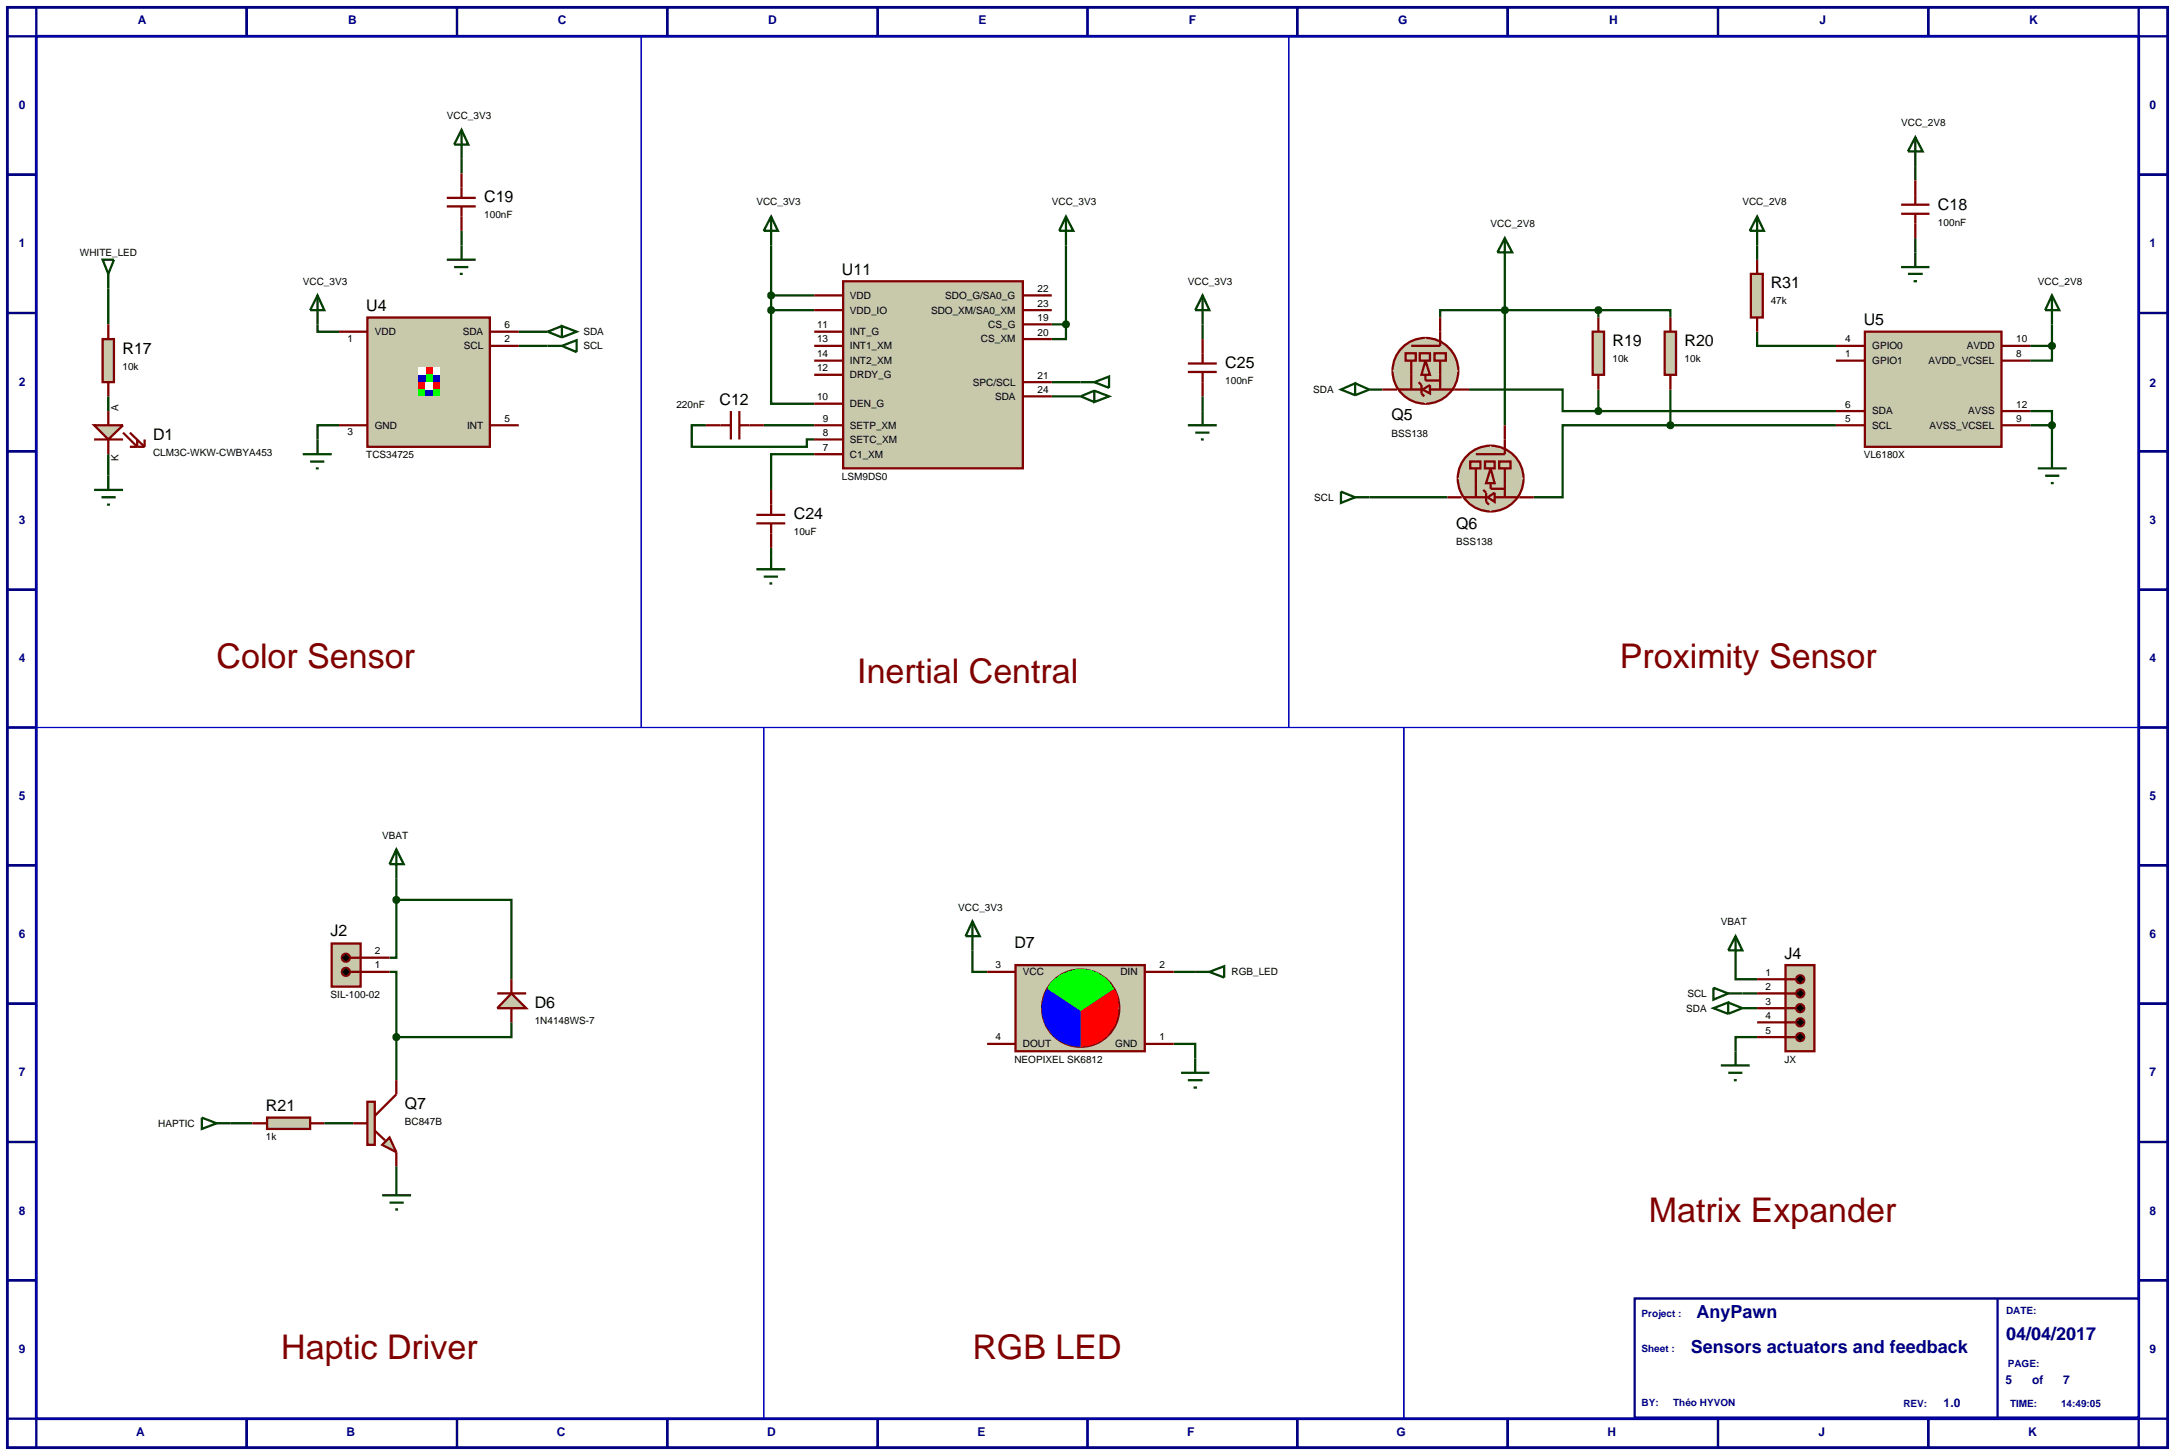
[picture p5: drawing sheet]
<svg xmlns="http://www.w3.org/2000/svg" width="384mm" height="257mm" viewBox="0 0 384 257" stroke-linecap="round" stroke-linejoin="round" font-family="sans-serif">
<path d="M1.3 1.3h381v254h-381zM6.4 6.4h370.8v243.8h-370.8z" fill="none" stroke="#000080" stroke-width=".5"/>
<g fill="none" stroke="#000080" stroke-width=".4">
<path d="M6.4 1.3v5.1h-5.1M43.5 1.3v5.1M80.6 1.3v5.1M117.7 1.3v5.1M154.8 1.3v5.1M191.8 1.3v5.1M228.8 1.3v5.1M265.9 1.3v5.1M303 1.3v5.1M340.1 1.3v5.1M377.2 1.3v5.1h5.1M1.3 30.8h5.1"/>
<path d="M377.2 30.8h5.1M1.3 55.2h5.1M377.2 55.2h5.1M1.3 79.6h5.1M377.2 79.6h5.1M1.3 104h5.1M377.2 104h5.1M1.3 128.3h5.1M377.2 128.3h5.1M1.3 152.6h5.1M377.2 152.6h5.1M1.3 177h5.1"/>
<path d="M377.2 177h5.1M1.3 201.4h5.1M377.2 201.4h5.1M1.3 225.8h5.1M377.2 225.8h5.1M1.3 250.2h5.1v5.1M43.5 250.2v5.1M80.6 250.2v5.1M117.7 250.2v5.1M154.8 250.2v5.1M191.8 250.2v5.1M228.8 250.2v5.1"/>
<path d="M265.9 250.2v5.1M303 250.2v5.1M340.1 250.2v5.1M382.3 250.2h-5.1v5.1"/>
</g>
<path d="M288.3 229h88.9v21h-88.9z" fill="#fff" stroke="#000080" stroke-width=".4"/>
<path d="M352.3 229v21" fill="none" stroke="#000080" stroke-width=".4"/>
<g fill="none" stroke="#004000" stroke-width=".4">
<path d="M81.4 28v2.6M337.8 29.3v2.5M19.1 50.9v6.3M56 57.2v1.3h3.8M81.4 40.7v2.6M91.5 58.5h5.1M136 54.7v16.5h7.6M136 54.7h7.6M136 43.3v11.4M136 52.1h7.6M185.5 57.2h2.5M188 57.2v2.6h-2.5"/>
<path d="M188 43.3v13.9M212.1 57.2v2.6M265.4 47.1v27.9M281.9 54.7h-27.9v1.3M281.9 54.7h12.7v1.3M281.9 54.7v1.3M309.9 58.5v2.5h13.9M309.9 43.3v2.5M337.8 42v2.5M361.9 57.2v3.8M19.1 69.9v2.6M59.8 75h-3.8v2.5"/>
<path d="M91.5 61h5.1M124.5 75h-2.5v3.8h20.3v-1.3h1.3M134.7 75h8.9M185.5 67.4h5.1M185.5 69.9h5.1M212.1 69.9v2.6M241.5 68.7h2.3M259.1 68.7h16.5v3.8h6.3M281.9 68.7v3.8M281.9 72.5h41.9M294.6 75h-19v12.7h-5.1M294.6 75h29.2"/>
<path d="M294.6 68.7v6.3M358.1 72.5h3.8v2.5M358.1 61h3.8M358.1 75h3.8M361.9 61v2.6h-3.8M361.9 75v5.1M19.1 80.1v3.8M136 96.6v1.3M143.6 80.1h-7.6v6.3M241.5 87.7h13.8M69.9 158.7h20.3v14M69.9 158.7v10.2h-1.2"/>
<path d="M69.9 154.9v3.8M68.7 171.4h1.2v11.5M171.5 167.6v3.8h2.6M207 171.4h3.8M306.1 170.2v2.5h3.8M307.3 175.2h2.6M307.3 177.8h2.6M40.7 198.1h3.8M57.2 198.1h5.1M69.9 182.9v7.6M90.2 180.3v2.6h-20.3M207 184.1h3.8v2.6"/>
<path d="M309.9 182.9h-3.8v2.5M69.9 205.7v2.6"/>
</g>
<path d="M64.8 56h21.6v22.8h-21.6z" fill="#c8c8aa" stroke="#800000" stroke-width=".4"/>
<g fill="#f00">
<path d="M75 64.8h1.3v1.3h-1.3z"/>
<path d="M73.7 67.4h1.3v1.3h-1.3z"/>
<path d="M76.3 67.4h1.2v1.3h-1.2z"/>
</g>
<g fill="#0f0">
<path d="M75 66.1h1.3v1.3h-1.3z"/>
<path d="M76.3 68.7h1.2v1.2h-1.2z"/>
<path d="M73.7 68.7h1.3v1.2h-1.3z"/>
</g>
<g fill="#0000c0">
<path d="M76.3 66.1h1.2v1.3h-1.2z"/>
<path d="M73.7 66.1h1.3v1.3h-1.3z"/>
<path d="M75 68.7h1.3v1.2h-1.3z"/>
</g>
<g fill="#fff">
<path d="M76.3 64.8h1.2v1.3h-1.2z"/>
<path d="M73.7 64.8h1.3v1.3h-1.3z"/>
<path d="M75 67.4h1.3v1.3h-1.3z"/>
</g>
<path d="M59.8 58.5h5M86.4 58.5h5.1M59.8 75h5M86.4 61h5.1M86.4 75h5.1" fill="none" stroke="#800000" stroke-width=".4"/>
<path d="M328.9 58.5h24.1v20.3h-24.1z" fill="#c8c8aa" stroke="#800000" stroke-width=".4"/>
<path d="M323.8 61h5.1M323.8 63.6h5.1M323.8 72.5h5.1M323.8 75h5.1M353 61h5.1M353 63.6h5.1M353 72.5h5.1M353 75h5.1" fill="none" stroke="#800000" stroke-width=".4"/>
<g fill="none" stroke="#004000" stroke-width=".4">
<path d="M56 52.1l1.2 2.6h-2.5zM56 52.1v5.1M99.1 57.5l2.6 1-2.6 1zM99.1 57.5l-2.5 1 2.5 1M56 77.5v2.6M96.6 61h2.5M99.1 61l2.6-1v2.1zM53.4 80.1h5.1M54.7 81.4h2.5M55.7 82.6h.5M359.4 82.6h5.1M360.7 83.9h2.5"/>
<path d="M361.7 85.2h.5M361.9 80.1v2.5"/>
</g>
<path d="M361.6 74.6l.3-.1-.5 .5zM361.9 74.5l.3 .1 .2 .4zM362.4 75l-.1 .3-.4 .2zM361.4 75l.5 .5-.4-.2z" fill="#004000" stroke="#004000" stroke-width=".4"/>
<path d="M361.9 74.5l.5 .5-.5 .5-.5-.5z" fill="#004000"/>
<path d="M361.9 52.1l1.3 2.6h-2.5zM361.9 52.1v5.1" fill="none" stroke="#004000" stroke-width=".4"/>
<path d="M361.6 60.6l.3-.1-.5 .5zM361.9 60.5l.3 .1 .2 .4zM362.4 61l-.1 .3-.4 .2zM361.4 61l.5 .5-.4-.2z" fill="#004000" stroke="#004000" stroke-width=".4"/>
<path d="M361.9 60.5l.5 .5-.5 .5-.5-.5z" fill="#004000"/>
<path d="M236.5 68.7l2.5-1.1v2.1zM239 67.6l2.5 1.1-2.5 1M236.5 86.7l2.5 1-2.5 1zM239 87.7h2.5" fill="none" stroke="#004000" stroke-width=".4"/>
<path d="M16.6 75h5.1l-2.6 2.5z" fill="#c8c8aa" stroke="#800000" stroke-width=".4"/>
<path d="M16.6 77.5h5.1M19.1 72.5v2.5M19.1 77.5v2.6M21.7 76.3l2.5 2.5v-1.3M22.9 76.3l2.6 2.5M22.9 78.8h2.6M25.5 77.5v1.3" fill="none" stroke="#800000" stroke-width=".4"/>
<path d="M18.1 59.8h2v7.6h-2z" fill="#c8c8aa" stroke="#800000" stroke-width=".4"/>
<path d="M78.8 34.9h5.1M78.8 36.4h5.1M81.4 30.6v4.3M81.4 36.4v4.3M335.3 36.1h5M335.3 37.7h5M337.8 31.8v4.3M337.8 37.7v4.3M19.1 57.2v2.6M19.1 67.4v2.5" fill="none" stroke="#800000" stroke-width=".4"/>
<g fill="none" stroke="#004000" stroke-width=".4">
<path d="M81.4 22.9l1.2 2.6h-2.5zM81.4 22.9v5.1M337.8 24.2l1.3 2.5h-2.6zM337.8 24.2v5.1M18.1 45.8h2l-1 2.5zM19.1 48.3v2.6M78.8 45.8h5.1M80.1 47.1h2.5M81.1 48.3h.5M81.4 43.3v2.5M335.3 47.1h5M336.5 48.3h2.6"/>
<path d="M337.5 49.6h.6M337.8 44.5v2.6M16.6 86.4h5.1M17.9 87.7h2.5M18.9 89h.5M19.1 83.9v2.5"/>
</g>
<path d="M308.8 48.3h2.1v7.7h-2.1z" fill="#c8c8aa" stroke="#800000" stroke-width=".4"/>
<path d="M309.9 45.8v2.5M309.9 56v2.5" fill="none" stroke="#800000" stroke-width=".4"/>
<path d="M309.9 38.2l1.2 2.5h-2.5zM309.9 38.2v5.1" fill="none" stroke="#004000" stroke-width=".4"/>
<g fill="#c8c8aa" stroke="#800000" stroke-width=".4">
<path d="M251.4 63.6l.8 2.5h-1.5z"/>
<path d="M247.3 61.3a5.8 5.8 0 0 1 4.1-1.7l-5.8 5.8a5.8 5.8 0 0 1 1.7-4.1zM251.4 59.6a5.8 5.8 0 0 1 5.8 5.8zM257.2 65.4a5.8 5.8 0 0 1-5.8 5.8zM245.6 65.4l5.8 5.8a5.8 5.8 0 0 1-5.8-5.8z"/>
</g>
<path d="M245.6 65.4l5.8-5.8 5.8 5.8-5.8 5.8z" fill="#c8c8aa"/>
<path d="M254 58.5v2.5h-5.1M248.9 63.6v5.1M251.4 66.1v1h2.6M254 63.6v5.1" fill="none" stroke="#800000" stroke-width=".4"/>
<path d="M250.9 68.7l1.3-.8v1.5z" fill="#c8c8aa" stroke="#800000" stroke-width=".4"/>
<path d="M246.6 68.7h4.1M250.2 67.4l.5 .5v1.5l.5 .5M252.2 68.7h4.3" fill="none" stroke="#800000" stroke-width=".4"/>
<g fill="#c8c8aa" stroke="#800000" stroke-width=".4">
<path d="M247.9 62.3h1.8v1.3h-1.8z"/>
<path d="M253 62.3h2v1.3h-2z"/>
<path d="M250.4 62.3h1.8v1.3h-1.8z"/>
</g>
<path d="M254 56v2.5M243.8 68.7h2.6M256.5 68.7h2.6" fill="none" stroke="#800000" stroke-width=".4"/>
<g fill="#c8c8aa" stroke="#800000" stroke-width=".4">
<path d="M262.9 82.6l.7 2.6h-1.5z"/>
<path d="M258.8 80.3a5.8 5.8 0 0 1 4.1-1.7l-5.8 5.8a5.8 5.8 0 0 1 1.7-4.1zM262.9 78.6a5.8 5.8 0 0 1 5.8 5.8zM268.7 84.4a5.8 5.8 0 0 1-5.8 5.8zM257.1 84.4l5.8 5.8a5.8 5.8 0 0 1-5.8-5.8z"/>
</g>
<path d="M257.1 84.4l5.8-5.8 5.8 5.8-5.8 5.8z" fill="#c8c8aa"/>
<path d="M265.4 77.5v2.6h-5.1M260.3 82.6v5.1M262.9 85.2v1h2.5M265.4 82.6v5.1" fill="none" stroke="#800000" stroke-width=".4"/>
<path d="M262.4 87.7l1.2-.8v1.6z" fill="#c8c8aa" stroke="#800000" stroke-width=".4"/>
<path d="M258 87.7h4.1M261.6 86.4l.5 .5v1.6l.5 .5M263.6 87.7h4.4" fill="none" stroke="#800000" stroke-width=".4"/>
<g fill="#c8c8aa" stroke="#800000" stroke-width=".4">
<path d="M259.3 81.4h1.8v1.2h-1.8z"/>
<path d="M264.4 81.4h2v1.2h-2z"/>
<path d="M261.9 81.4h1.7v1.2h-1.7z"/>
</g>
<path d="M265.4 75v2.5M255.3 87.7h2.5M268 87.7h2.5" fill="none" stroke="#800000" stroke-width=".4"/>
<path d="M265.4 42l1.3 2.5h-2.6zM265.4 42v5.1" fill="none" stroke="#004000" stroke-width=".4"/>
<path d="M265.1 54.3l.3-.1-.5 .5zM265.4 54.2l.4 .2 .1 .3zM265.4 55.2l.5-.5-.2 .4zM264.9 54.7l.5 .5-.4-.2z" fill="#004000" stroke="#004000" stroke-width=".4"/>
<path d="M264.9 54.7l.5-.5 .5 .5-.5 .5z" fill="#004000"/>
<path d="M280.9 58.5h2v7.6h-2z" fill="#c8c8aa" stroke="#800000" stroke-width=".4"/>
<path d="M281.9 56v2.5M281.9 66.1v2.6" fill="none" stroke="#800000" stroke-width=".4"/>
<path d="M293.6 58.5h2v7.6h-2z" fill="#c8c8aa" stroke="#800000" stroke-width=".4"/>
<path d="M294.6 56v2.5M294.6 66.1v2.6" fill="none" stroke="#800000" stroke-width=".4"/>
<path d="M281.5 54.4l.4-.2-.5 .5zM281.9 54.2l.3 .1 .2 .4zM281.9 55.2l.5-.5-.2 .4zM281.4 54.7l.5 .5-.3-.1z" fill="#004000" stroke="#004000" stroke-width=".4"/>
<path d="M281.4 54.7l.5-.5 .5 .5-.5 .5z" fill="#004000"/>
<path d="M281.6 72.1l.3-.1-.5 .5zM281.9 72l.4 .2 .1 .3zM281.9 73l.5-.5-.2 .4zM281.4 72.5l.5 .5-.3-.1z" fill="#004000" stroke="#004000" stroke-width=".4"/>
<path d="M281.9 72l.5 .5-.5 .5-.5-.5z" fill="#004000"/>
<path d="M294.2 74.7l.4-.2-.5 .5zM294.6 74.5l.4 .2 .1 .3zM295.1 75l-.1 .3-.4 .2zM294.1 75l.5 .5-.3-.1z" fill="#004000" stroke="#004000" stroke-width=".4"/>
<path d="M294.1 75l.5-.5 .5 .5-.5 .5z" fill="#004000"/>
<path d="M148.7 49.6h31.7v33h-31.7z" fill="#c8c8aa" stroke="#800000" stroke-width=".4"/>
<g fill="none" stroke="#800000" stroke-width=".4">
<path d="M143.6 52.1h5.1M143.6 58.5h5.1M143.6 54.7h5.1M180.4 52.1h5.1M180.4 54.7h5.1M180.4 59.8h5.1M180.4 57.2h5.1M143.6 71.2h5.1M143.6 66.1h5.1M143.6 61h5.1M143.6 63.6h5.1M143.6 77.5h5.1"/>
<path d="M143.6 75h5.1M180.4 67.4h5.1M180.4 69.9h5.1M143.6 80.1h5.1"/>
</g>
<g fill="#c8c8aa" stroke="#800000" stroke-width=".4">
<path d="M67.4 201.9l1.3-1.3 1.2 2.6z"/>
<path d="M64.8 194.3h1.3v7.6h-1.3z"/>
</g>
<path d="M62.3 198.1h2.5M66.1 199.4l1.8 1.7M69.9 190.5v2.5l-3.8 3.8M69.9 203.2v2.5" fill="none" stroke="#800000" stroke-width=".4"/>
<path d="M90.2 175.2l2.6 2.6h-5.1z" fill="#c8c8aa" stroke="#800000" stroke-width=".4"/>
<path d="M87.7 175.2h5.1M90.2 172.7v2.5M90.2 177.8v2.5" fill="none" stroke="#800000" stroke-width=".4"/>
<path d="M67.4 210.8h5.1M68.7 212.1h2.5M69.7 213.3h.5M69.9 208.3v2.5" fill="none" stroke="#004000" stroke-width=".4"/>
<path d="M47.1 197.1h7.6v2h-7.6z" fill="#c8c8aa" stroke="#800000" stroke-width=".4"/>
<path d="M44.5 198.1h2.6M54.7 198.1h2.5" fill="none" stroke="#800000" stroke-width=".4"/>
<path d="M69.9 149.8l1.3 2.6h-2.5zM69.9 149.8v5.1" fill="none" stroke="#004000" stroke-width=".4"/>
<path d="M58.5 166.4h5.1v7.6h-5.1z" fill="#c8c8aa" stroke="#800000" stroke-width=".4"/>
<path d="M61.8 171.4h6.9M61.8 168.9h6.9" fill="none" stroke="#800000" stroke-width=".4"/>
<g fill="#000" stroke="#800000" stroke-width=".4">
<path d="M60.5 168.4l.5-.2-.7 .7zM61 168.2a.68 .68 0 0 1 .7 .7zM61 169.6l.7-.7a.68 .68 0 0 1-.7 .7zM60.3 168.9l.7 .7a.68 .68 0 0 1-.7-.7z"/>
<path d="M60.5 170.9l.5-.2-.7 .7zM61 170.7a.68 .68 0 0 1 .7 .7zM61 172.1l.7-.7a.68 .68 0 0 1-.7 .7zM60.3 171.4l.7 .7a.68 .68 0 0 1-.7-.7z"/>
</g>
<path d="M61 168.2l.7 .7-.7 .7-.7-.7zM61 170.7l.7 .7-.7 .7-.7-.7z" fill="#000"/>
<path d="M69.5 182.6l.4-.2-.5 .5zM69.9 182.4l.4 .2 .1 .3zM69.9 183.4l.5-.5-.2 .4zM69.4 182.9l.5 .5-.3-.1z" fill="#004000" stroke="#004000" stroke-width=".4"/>
<path d="M69.9 182.4l.5 .5-.5 .5-.5-.5z" fill="#004000"/>
<path d="M69.5 158.4l.4-.2-.5 .5zM69.9 158.2l.4 .2 .1 .3zM70.4 158.7l-.1 .3-.4 .2zM69.4 158.7l.5 .5-.3-.1z" fill="#004000" stroke="#004000" stroke-width=".4"/>
<path d="M69.4 158.7l.5-.5 .5 .5-.5 .5z" fill="#004000"/>
<path d="M136 38.2l1.2 2.5h-2.5zM136 38.2v5.1M136 97.9v2.5M133.4 100.4h5.1M134.7 101.7h2.5M135.7 102.9h.5M35.6 197.1l2.6 1-2.6 1zM38.2 198.1h2.5" fill="none" stroke="#004000" stroke-width=".4"/>
<path d="M124.5 75h4.4M128.9 72.5v5M130.4 72.5v5M130.4 75h4.3M133.4 90.8h5.1M133.4 92.3h5.1M136 86.4v4.4M136 92.3v4.3" fill="none" stroke="#800000" stroke-width=".4"/>
<path d="M135.6 51.8l.4-.2-.5 .5zM136 51.6l.3 .1 .2 .4zM136 52.6l.5-.5-.2 .4zM135.5 52.1l.5 .5-.3-.1z" fill="#004000" stroke="#004000" stroke-width=".4"/>
<path d="M135.5 52.1l.5-.5 .5 .5-.5 .5z" fill="#004000"/>
<path d="M135.6 54.4l.4-.2-.5 .5zM136 54.2l.3 .1 .2 .4zM136 55.2l.5-.5-.2 .4zM135.5 54.7l.5 .5-.3-.1z" fill="#004000" stroke="#004000" stroke-width=".4"/>
<path d="M135.5 54.7l.5-.5 .5 .5-.5 .5z" fill="#004000"/>
<path d="M188 38.2l1.3 2.5h-2.5zM188 38.2v5.1" fill="none" stroke="#004000" stroke-width=".4"/>
<path d="M187.7 56.8l.3-.1-.5 .5zM188 56.7l.3 .1 .2 .4zM188 57.7l.5-.5-.2 .4zM187.5 57.2l.5 .5-.4-.2z" fill="#004000" stroke="#004000" stroke-width=".4"/>
<path d="M188 56.7l.5 .5-.5 .5-.5-.5z" fill="#004000"/>
<path d="M212.1 52.1l1.2 2.6h-2.5zM212.1 52.1v5.1M190.6 67.4h2.4M193 67.4l2.6-1v2zM193 68.9l2.6 1-2.6 1zM193 68.9l-2.4 1 2.4 1M209.5 75h5.1M210.8 76.3h2.5M211.8 77.5h.5M212.1 72.5v2.5" fill="none" stroke="#004000" stroke-width=".4"/>
<path d="M212.1 59.8v4.3M209.5 64.1h5.1M209.5 65.6h5.1M212.1 65.6v4.3" fill="none" stroke="#800000" stroke-width=".4"/>
<path d="M314.9 170.2h5.1v15.2h-5.1z" fill="#c8c8aa" stroke="#800000" stroke-width=".4"/>
<path d="M309.9 172.7h6.8M309.9 175.2h6.8M309.9 177.8h6.8M309.9 180.3h6.8M309.9 182.9h6.8" fill="none" stroke="#800000" stroke-width=".4"/>
<g fill="#000" stroke="#800000" stroke-width=".4">
<path d="M317 172.2l.5-.2-.7 .7zM317.5 172a.68 .68 0 0 1 .7 .7zM317.5 173.4l.7-.7a.68 .68 0 0 1-.7 .7zM316.8 172.7l.7 .7a.68 .68 0 0 1-.7-.7z"/>
<path d="M317 174.7l.5-.2-.7 .7zM317.5 174.5a.68 .68 0 0 1 .7 .7zM317.5 175.9l.7-.7a.68 .68 0 0 1-.7 .7zM316.8 175.2l.7 .7a.68 .68 0 0 1-.7-.7z"/>
<path d="M317 177.3l.5-.2-.7 .7zM317.5 177.1a.68 .68 0 0 1 .7 .7zM317.5 178.5l.7-.7a.68 .68 0 0 1-.7 .7zM316.8 177.8l.7 .7a.68 .68 0 0 1-.7-.7z"/>
<path d="M317 179.8l.5-.2-.7 .7zM317.5 179.6a.68 .68 0 0 1 .7 .7zM318.2 180.3a.68 .68 0 0 1-.7 .7zM316.8 180.3l.7 .7a.68 .68 0 0 1-.7-.7z"/>
<path d="M317 182.4l.5-.2-.7 .7zM317.5 182.2a.68 .68 0 0 1 .7 .7zM317.5 183.6l.7-.7a.68 .68 0 0 1-.7 .7zM316.8 182.9l.7 .7a.68 .68 0 0 1-.7-.7z"/>
</g>
<path d="M317.5 172l.7 .7-.7 .7-.7-.7zM316.8 175.2l.7-.7 .7 .7-.7 .7zM316.8 177.8l.7-.7 .7 .7-.7 .7zM317.5 179.6l.7 .7-.7 .7-.7-.7zM317.5 182.2l.7 .7-.7 .7-.7-.7z" fill="#000"/>
<g fill="none" stroke="#004000" stroke-width=".4">
<path d="M171.5 162.5l1.3 2.6h-2.5zM171.5 162.5v5.1M210.8 171.4h2.5M213.3 171.4l2.6-1v2zM302.2 174.2l2.6 1-2.6 1.1zM302.2 177.8l2.6-1v2zM304.8 175.2h2.5M304.8 176.8l2.5 1-2.5 1M306.1 165.1l1.2 2.5h-2.5zM306.1 165.1v5.1M208.3 189.2h5M209.5 190.5h2.6"/>
<path d="M210.5 191.8h.6M210.8 186.7v2.5M303.5 187.9h5.1M304.8 189.2h2.5M305.8 190.5h.5M306.1 185.4v2.5"/>
</g>
<g fill="#c8c8aa" stroke="#800000" stroke-width=".4">
<path d="M179.1 170.2h22.8v15.2h-22.8z"/>
<path d="M186.1 172.7a6.8 6.8 0 0 1 4.5-1.7l-6.8 6.8a6.8 6.8 0 0 1 2.3-5.1zM190.6 171a6.7 6.7 0 0 1 6.8 6.8zM197.4 177.8a6.7 6.7 0 0 1-6.8 6.8zM183.8 177.8l6.8 6.8a6.7 6.7 0 0 1-6.8-6.8z"/>
</g>
<path d="M190.6 171l6.8 6.8-6.8 6.8-6.8-6.8z" fill="#c8c8aa"/>
<path d="M184.7 174.2l5.9 3.6M190.6 177.8v6.6M196.3 174.2l-5.7 3.6" fill="none" stroke="#800000" stroke-width=".4"/>
<path d="M184.7 174.4l.2-.1 .1 .2 5.6 3.3v6.8a6.7 6.7 0 0 1-5.9-10.2z" fill="#00f"/>
<path d="M190.6 177.5l5.5-3 .5 .1 .4 .6a7.2 7.2 0 0 1-3.8 8.9l-1.3 .4-1.3 .1z" fill="#f00"/>
<path d="M185.2 173.4a7.5 7.5 0 0 1 7.3-2.3 6.5 6.5 0 0 1 4 3.3l-5.9 3.9-5.6-3.7-.2-.2v-.3z" fill="#0f0"/>
<path d="M174.1 171.4h5M201.9 171.4h5.1M174.1 184.1h5M201.9 184.1h5.1" fill="none" stroke="#800000" stroke-width=".4"/>
<path d="M6.4 6.4h106.7v121.9h-106.7zM113.1 6.4h114.2v121.9h-114.2zM227.3 6.4h149.9v121.9h-149.9zM6.4 128.3h128.3v121.9h-128.3zM134.7 128.3h112.9v121.9h-112.9zM247.6 128.3h129.6v121.9h-129.6z" fill="none" stroke="#0000c0" stroke-width=".2"/>
<g font-size="6" fill="#800000">
<text x="38.2" y="117.8">Color Sensor</text>
<text x="285.7" y="117.8">Proximity Sensor</text>
<text x="151.2" y="120.4">Inertial Central</text>
<text x="290.8" y="215.5">Matrix Expander</text>
<text x="49.6" y="239.7">Haptic Driver</text>
<text x="171.5" y="239.7">RGB LED</text>
</g>
<g font-size="3.2" fill="#000080">
<text x="299.2" y="232.4">AnyPawn</text>
<text x="298.2" y="238.7">Sensors actuators and feedback</text>
<text x="353.8" y="236.4">04/04/2017</text>
</g>
<g font-size="2.8">
<text x="85.4" y="35.7">C19</text>
<text x="341.8" y="37">C18</text>
<text x="148.5" y="48.5">U11</text>
<text x="312.3" y="50.9">R31</text>
<text x="64.6" y="54.9">U4</text>
<text x="328.7" y="57.4">U5</text>
<text x="21.6" y="62.4">R17</text>
<text x="216.1" y="64.9">C25</text>
<text x="284.4" y="61.1">R19</text>
<text x="297.1" y="61.1">R20</text>
<text x="126.9" y="71.4">C12</text>
<text x="27" y="77.6">D1</text>
<text x="245.4" y="74.2">Q5</text>
<text x="140" y="91.6">C24</text>
<text x="256.8" y="93.3">Q6</text>
<text x="58.3" y="165.2">J2</text>
<text x="178.9" y="167.2">D7</text>
<text x="314.7" y="169.1">J4</text>
<text x="94.3" y="177.8">D6</text>
<text x="46.9" y="196">R21</text>
<text x="71.4" y="195.6">Q7</text>
</g>
<g font-size="2.1" fill="#000080">
<text x="24.3" y="4.2">A</text>
<text x="61.4" y="4.2">B</text>
<text x="98.4" y="4.2">C</text>
<text x="135.5" y="4.2">D</text>
<text x="172.6" y="4.2">E</text>
<text x="209.7" y="4.2">F</text>
<text x="246.6" y="4.2">G</text>
<text x="283.8" y="4.2">H</text>
<text x="320.9" y="4.2">J</text>
<text x="357.9" y="4.2">K</text>
<text x="3.3" y="19.2">0</text>
<text x="379.1" y="19.2">0</text>
<text x="3.3" y="43.6">1</text>
<text x="379.1" y="43.6">1</text>
<text x="3.3" y="68">2</text>
<text x="379.1" y="68.2">2</text>
<text x="3.3" y="92.4">3</text>
<text x="379.1" y="92.4">3</text>
<text x="3.3" y="116.8">4</text>
<text x="379.1" y="116.8">4</text>
<text x="3.3" y="141">5</text>
<text x="379.1" y="141">5</text>
<text x="3.3" y="165.4">6</text>
<text x="379.1" y="165.4">6</text>
<text x="3.3" y="189.8">7</text>
<text x="379.1" y="189.8">7</text>
<text x="3.3" y="214.2">8</text>
<text x="379.1" y="214.2">8</text>
<text x="3.3" y="238.6">9</text>
<text x="379.1" y="238.6">9</text>
<text x="353.7" y="244">5</text>
<text x="358.4" y="244">of</text>
<text x="363.9" y="244">7</text>
<text x="342.8" y="248.1">1.0</text>
<text x="24" y="253.3">A</text>
<text x="61.1" y="253.3">B</text>
<text x="98.2" y="253.3">C</text>
<text x="135.3" y="253.3">D</text>
<text x="172.4" y="253.3">E</text>
<text x="209.4" y="253.3">F</text>
<text x="246.3" y="253.3">G</text>
<text x="283.5" y="253.3">H</text>
<text x="320.7" y="253.3">J</text>
<text x="357.7" y="253.3">K</text>
</g>
<g font-size="1.8">
<text x="78.8" y="21">VCC_3V3</text>
<text x="335.3" y="22.3">VCC_2V8</text>
<text x="85.4" y="38.5">100nF</text>
<text x="133.4" y="36.2">VCC_3V3</text>
<text x="185.5" y="36.2">VCC_3V3</text>
<text x="262.9" y="40">VCC_2V8</text>
<text x="307.3" y="36.2">VCC_2V8</text>
<text x="341.8" y="39.8">100nF</text>
<text x="14.1" y="45.1">WHITE_LED</text>
<text x="53.4" y="50.2">VCC_3V3</text>
<text x="149.9" y="52.7">VDD</text>
<text x="166.7" y="52.7">SDO_G/SA0_G</text>
<text x="183" y="51.5">22</text>
<text x="209.5" y="50.2">VCC_3V3</text>
<text x="312.3" y="53.7">47k</text>
<text x="359.4" y="50.2">VCC_2V8</text>
<text x="66.1" y="59.1">VDD</text>
<text x="81.6" y="59.1">SDA</text>
<text x="89" y="57.9">6</text>
<text x="102.9" y="59.1">SDA</text>
<text x="144.1" y="57.9">11</text>
<text x="149.9" y="59.1">INT_G</text>
<text x="149.9" y="55.3">VDD_IO</text>
<text x="164.2" y="55.3">SDO_XM/SA0_XM</text>
<text x="174.3" y="57.8">CS_G</text>
<text x="183" y="54.1">23</text>
<text x="183" y="59.2">20</text>
<text x="183" y="56.6">19</text>
<text x="21.6" y="65.2">10k</text>
<text x="61.3" y="60.3">1</text>
<text x="81.8" y="61.6">SCL</text>
<text x="89" y="60.4">2</text>
<text x="102.9" y="61.6">SCL</text>
<text x="144.1" y="65.5">12</text>
<text x="144.1" y="60.4">13</text>
<text x="144.1" y="63">14</text>
<text x="149.9" y="61.6">INT1_XM</text>
<text x="149.9" y="64.2">INT2_XM</text>
<text x="173" y="60.4">CS_XM</text>
<text x="284.4" y="63.9">10k</text>
<text x="297.1" y="63.9">10k</text>
<text x="325.4" y="60.4">4</text>
<text x="325.4" y="63">1</text>
<text x="330.2" y="61.6">GPIO0</text>
<text x="330.2" y="64.2">GPIO1</text>
<text x="340.1" y="64.2">AVDD_VCSEL</text>
<text x="346.9" y="61.6">AVDD</text>
<text x="355.6" y="63">8</text>
<text x="355.6" y="60.4">10</text>
<text x="119.3" y="71.9">220nF</text>
<text x="144.1" y="70.6">10</text>
<text x="149.9" y="71.8">DEN_G</text>
<text x="149.9" y="66.7">DRDY_G</text>
<text x="171.6" y="68">SPC/SCL</text>
<text x="175.5" y="70.5">SDA</text>
<text x="183" y="66.8">21</text>
<text x="183" y="69.3">24</text>
<text x="216.1" y="67.7">100nF</text>
<text x="231.6" y="69.3">SDA</text>
<text x="325.4" y="71.9">6</text>
<text x="355.6" y="71.9">12</text>
<text x="20.9" y="72.5" transform="rotate(-90 20.9 72.5)">A</text>
<text x="61.3" y="76.8">3</text>
<text x="66.1" y="75.6">GND</text>
<text x="82.4" y="75.6">INT</text>
<text x="89" y="74.4">5</text>
<text x="145.1" y="76.9">8</text>
<text x="145.1" y="74.4">9</text>
<text x="149.9" y="75.6">SETP_XM</text>
<text x="245.4" y="77">BSS138</text>
<text x="325.4" y="74.4">5</text>
<text x="330.2" y="73.1">SDA</text>
<text x="330.2" y="75.6">SCL</text>
<text x="340.3" y="75.6">AVSS_VCSEL</text>
<text x="347.1" y="73.1">AVSS</text>
<text x="355.6" y="74.4">9</text>
<text x="20.9" y="81.3" transform="rotate(-90 20.9 81.3)">K</text>
<text x="27" y="80.4">CLM3C-WKW-CWBYA453</text>
<text x="64.6" y="80.8">TCS34725</text>
<text x="145.1" y="79.5">7</text>
<text x="149.9" y="80.7">C1_XM</text>
<text x="149.9" y="78.1">SETC_XM</text>
<text x="328.7" y="80.8">VL6180X</text>
<text x="148.5" y="84.6">LSM9DS0</text>
<text x="231.8" y="88.3">SCL</text>
<text x="140" y="94.4">10uF</text>
<text x="256.8" y="96.1">BSS138</text>
<text x="67.4" y="147.9">VBAT</text>
<text x="169" y="160.6">VCC_3V3</text>
<text x="303.5" y="163.1">VBAT</text>
<text x="66.1" y="170.8">1</text>
<text x="66.1" y="168.3">2</text>
<text x="175.6" y="170.8">3</text>
<text x="180.4" y="172">VCC</text>
<text x="197.6" y="172">DIN</text>
<text x="204.5" y="170.8">2</text>
<text x="217.2" y="172">RGB_LED</text>
<text x="311.4" y="172.1">1</text>
<text x="58.3" y="176">SIL-100-02</text>
<text x="297.4" y="178.4">SDA</text>
<text x="297.6" y="175.8">SCL</text>
<text x="311.4" y="174.6">2</text>
<text x="311.4" y="177.2">3</text>
<text x="311.4" y="179.7">4</text>
<text x="94.3" y="180.6">1N4148WS-7</text>
<text x="175.6" y="183.5">4</text>
<text x="180.4" y="184.7">DOUT</text>
<text x="196.7" y="184.7">GND</text>
<text x="204.5" y="183.5">1</text>
<text x="311.4" y="182.3">5</text>
<text x="178.9" y="187.4">NEOPIXEL SK6812</text>
<text x="314.7" y="187.4">JX</text>
<text x="27.9" y="198.7">HAPTIC</text>
<text x="46.9" y="201.1">1k</text>
<text x="71.4" y="198.4">BC847B</text>
</g>
<g font-size="1.8" fill="#000080">
<text x="289.5" y="232.2">Project :</text>
<text x="353.8" y="231.7">DATE:</text>
<text x="289.5" y="238.5">Sheet :</text>
<text x="354.1" y="241.1">PAGE:</text>
<text x="289.5" y="247.9">BY:</text>
<text x="295.1" y="247.9">Théo HYVON</text>
<text x="335.7" y="248.1">REV:</text>
<text x="354.5" y="248.1">TIME:</text>
<text x="363.5" y="248.1">14:49:05</text>
</g>
</svg>
